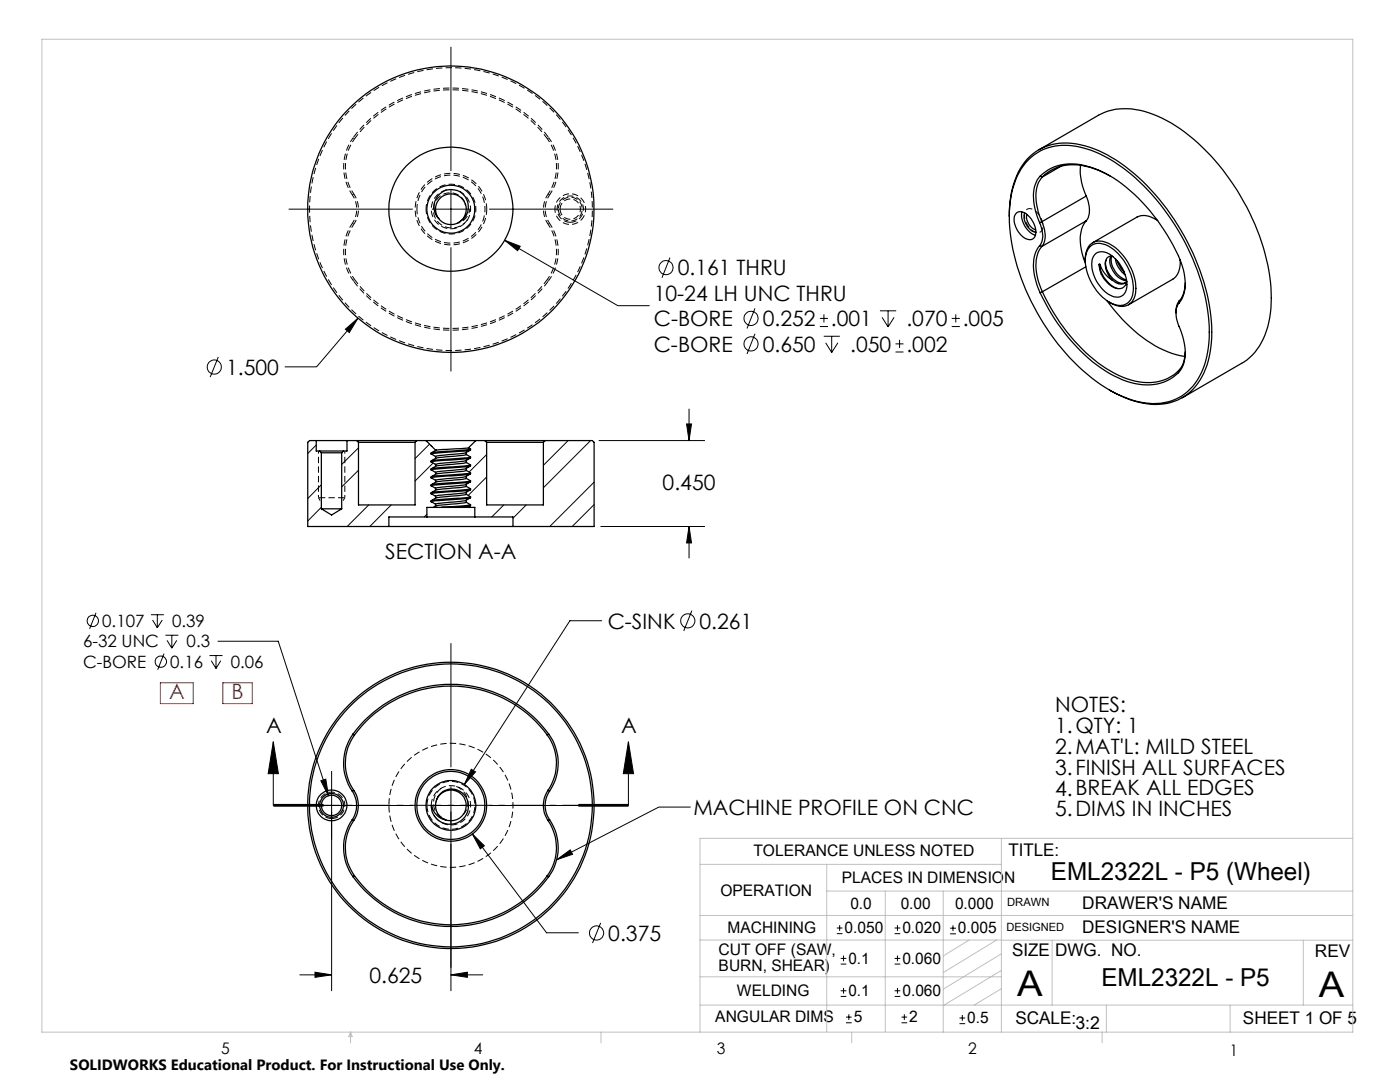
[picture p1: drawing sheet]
<svg xmlns="http://www.w3.org/2000/svg" width="279mm" height="216mm" viewBox="0 0 279 216" stroke-linecap="round" stroke-linejoin="round" font-family="sans-serif">
<path d="M109.5 27.5a24.2 24.2 0 0 0-39 0M70.5 56a24.2 24.2 0 0 0 39 0M111.4 41.7a2.38 2.38 0 0 0 3.5 2.1 2.38 2.38 0 0 0 .3-4 2.38 2.38 0 0 0-3.7 1.6l-.1 .3M77.6 160.7a12.4 12.4 0 0 1 18.3-10.9 12.4 12.4 0 0 1 .8 21.3 12.4 12.4 0 0 1-19.1-9.6v-.8M86.7 162.8a3.9 3.9 0 0 0 6.4 .3 3.9 3.9 0 0 0-1.9-6.1 3.9 3.9 0 0 0-5.1 3.8" fill="none" stroke="#000" stroke-width=".2" stroke-dasharray="1.3 .6" stroke-dashoffset="-.2" stroke-linecap="butt"/>
<g fill="none" stroke="#000" stroke-width=".2" stroke-dasharray="1.3 .6" stroke-linecap="butt">
<path d="M70.3 38.9l.3-.2M70.5 27.5l.3 .2M89 38l.2-.1M109.4 38.7l.3 .2M109.5 27.5l-.3 .2M70.3 44.6l.3 .2M70.8 55.8l-.3 .2M87.7 43.7l-.2-.2M92.9 40.6v.1M93.3 43.8a3.6 3.6 0 0 1-5.6 .7 3.6 3.6 0 0 1 .5-5.6 3.2 3.2 0 0 1 4.5 1.5M93.9 41.7h-.1M109.2 55.8l.3 .2"/>
<path d="M109.4 44.8l.3-.2M111.8 41.7a2.03 2.03 0 0 1 2.9-1.8 2.03 2.03 0 0 1 .3 3.5 2.03 2.03 0 0 1-3.2-1.3v-.4M113.8 44.4a2.63 2.63 0 0 0 2.3-3.9 2.63 2.63 0 0 0-4.5-.2 2.63 2.63 0 0 0 2 4l.2 .1M87.1 159.6l-.1 .6M88.1 157.3a3.5 3.5 0 0 0 0 5.8M66.2 163.3a2.63 2.63 0 0 1-2.3-3.9 2.63 2.63 0 0 1 4.5-.2 2.63 2.63 0 0 1-2 4.1h-.2M86.7 162.7v.1M92.4 162.6a3.5 3.5 0 0 0-1.4-5.7"/>
</g>
<path d="M63.6 99.3h5.2M85.2 160.7a4.8 4.8 0 0 1 7-4.2 4.8 4.8 0 0 1 .5 8.1 4.8 4.8 0 0 1-7.5-3.4v-.5" fill="none" stroke="#000" stroke-width=".2" stroke-dasharray="1.3 .6" stroke-dashoffset="-.1" stroke-linecap="butt"/>
<g fill="none" stroke="#000" stroke-width=".25">
<path d="M87.4 39.1a3.5 3.5 0 0 1 5.8 .8 3.5 3.5 0 0 1-3.2 4.9 3.5 3.5 0 0 1-3.1-2 3.5 3.5 0 0 1 .5-3.7zM205.2 31.9a10.7 10.7 0 0 1 10.9-2.4 28.2 28.2 0 0 1 13.1 8.6 45.5 45.5 0 0 1 12.1 26.1 18.1 18.1 0 0 1-3.2 12.9 10.3 10.3 0 0 1-10.6 3.1 25.9 25.9 0 0 1-12.3-7.1 45.6 45.6 0 0 1-13.7-27.7 18.3 18.3 0 0 1 2.8-12.3zM207.4 29.9l11.8-6.9a13.1 13.1 0 0 1 11.8 .2 37.2 37.2 0 0 1 15.2 13.7 42.7 42.7 0 0 1 7.5 22.5 16.2 16.2 0 0 1-3.8 11.5l-1.7 1.4-12.3 7.1M207.6 35.2a9.3 9.3 0 0 1 9.6-2 25 25 0 0 1 11.5 8 36.3 36.3 0 0 1 7.5 12.7 7.3 7.3 0 0 1-.9 6.6M207.6 35.2a7 7 0 0 0-1 6.5l.9 2.7M207.6 35.2l.4 .1M208 35.3a6.7 6.7 0 0 0-1 6.3l.9 2.6M211.7 33.2l-3.7 2.1M215.7 33a12.1 12.1 0 0 0 1.1 6.1M216.8 39.1a5.1 5.1 0 0 1 0 5M216.8 39.1l-8.9 5.1M221.5 35.1a13.5 13.5 0 0 0-10-1.9l-1.8 .8-1.7 1.3"/>
<path d="M87.5 43.5a3.1 3.1 0 0 1 .7-4.2 3.1 3.1 0 0 1 4.2 .6 3.1 3.1 0 0 1-.5 4.3M92.9 40.7v.2M201.4 43.3a17.2 17.2 0 0 1 3.6-11.5 10.9 10.9 0 0 1 11.5-2.7 30.8 30.8 0 0 1 14.9 10.7 45.3 45.3 0 0 1 10.4 25.4 17.1 17.1 0 0 1-3.7 12.5 10.8 10.8 0 0 1-10.9 2.6 22.1 22.1 0 0 1-5.8-2.5M202.9 42.5a2.09 2.09 0 0 1 2.7 .9 3.7 3.7 0 0 1 .8 4 1.75 1.75 0 0 1-2.6-.4 4.2 4.2 0 0 1-1.2-4.1zM203.9 42.3a4.4 4.4 0 0 0 2.7 4.7M204.5 42.5a3.2 3.2 0 0 0 2.2 3.9M204.9 42.8a2.93 2.93 0 0 0 1.8 3.1M207.5 44.4a4.5 4.5 0 0 1 0 4.6M207.5 49a7.3 7.3 0 0 0-.9 6.7l1 2.7M207.5 49l.4 .2M207.6 58.4a37 37 0 0 0 13.8 16.1 13.4 13.4 0 0 0 10.2 1.9l1.9-.8 1.7-1.2M207.9 44.2a4.9 4.9 0 0 1 0 5"/>
<path d="M207.9 49.2a7 7 0 0 0-.8 6.4l.9 2.6M207.9 44.2l-.4 .2M208 58.2a36.9 36.9 0 0 0 12.8 15.4 14.6 14.6 0 0 0 10.3 2.6l1.9-.7 1.2-.7 1-.9M208 58.2l-.4 .2M216.6 52a3.4 3.4 0 0 1 2.3-3.8 6 6 0 0 1 5.1 2.7 10 10 0 0 1 2.5 8.1 2.78 2.78 0 0 1-4.2 1.8l-.9-.5M216.7 53.2l-8.7 5M216.8 44.1a7 7 0 0 0-.9 6.3l.7 2.1M216.8 44.1l-8.9 5.1M217.6 49.2a3.1 3.1 0 0 1 3.8 0 10.3 10.3 0 0 1 4.7 9.3 2.73 2.73 0 0 1-4.3 2 10.2 10.2 0 0 1-5.1-9.5l.2-.8zM218.6 50.7a2.59 2.59 0 0 1 3.4 .4 7.2 7.2 0 0 1 2.7 6.9 2.01 2.01 0 0 1-3.1 .9 7.2 7.2 0 0 1-3.5-7.4zM219.4 52.7h.1a5.9 5.9 0 0 0 4.2 4h.5l.7-.5a1.63 1.63 0 0 1-2.6 1.2 5.4 5.4 0 0 1-2.9-4.7zM219.4 52.7a6 6 0 0 0 3.6 4.9"/>
<path d="M220.7 52a4.2 4.2 0 0 0 1.3 3.9M220.7 52a4.3 4.3 0 0 0 3.4 4.6l.5-.2M221.7 51.1a3.5 3.5 0 0 0 1.1 3.9l1 .7 1 .4M221.9 51.2a4.1 4.1 0 0 0 2.5 4.5l.4 .1M222.1 51.2h-.2a1 1 0 0 0-1.2 .8M222.6 51.7a5.3 5.3 0 0 0 1.9 3.2M223 52.1l.7 1.4 .6 .8M231 44a4 4 0 0 0-4.1-.7l-8.8 5.1M235.5 51.8a4.2 4.2 0 0 1-1.4 3.9l-8.9 5.1M236.5 56.5a5.2 5.2 0 0 1-1.2 3.5M220.9 60a29.4 29.4 0 0 0 12.1 10.2l1.6 .5 1.9 .5M235.2 73.9v.5"/>
<path d="M235.3 60.5a4.6 4.6 0 0 0 0 4.6 10.4 10.4 0 0 1 .7 8.1l-.8 1.2M235.3 60l-.4 .7-.2 .8v.9M235.3 60v.5M236.5 70.2a5.4 5.4 0 0 1-1.3 3.7M63.1 87.9h6.2M63.1 87.9h-1.3l-.4 .4v16.8h16.2M63.1 87.9v2.1h.7M63.8 90h4.7M63.8 90l.3 .3M64.1 90.3h4.1M64.1 90.3v11.2M68.2 90.3v11.2"/>
<path d="M68.5 90l-.3 .3M69.3 87.9h1.9M69.3 87.9v2.1h-.8M71.2 87.9h12M71.2 87.9l.3 .4M71.5 88.3h11.3M71.5 88.3v12.5h11.3v-12.5M83.2 87.9h1.8M83.2 87.9l-.4 .4M85 87.9h10M85 87.9l1.9 1.9M86 90.6l.9 .5"/>
<path d="M86 92.2l.9 .5M86 93.8l.9 .5M86 95.4l.9 .4M86 96.9l.9 .5M86 98.5l.9 .5M86.9 89.9l-.9 .5v.2M86.9 89.8h.2M86.9 91.5l-.9 .5v.2M86.9 96.2l-.9 .5v.2M86.9 94.7l-.9 .4v.3M86.9 99.4l-.9 .5v.2M86.9 97.8l-.9 .5v.2"/>
<path d="M86.9 93.1l-.9 .5v.2M86.9 89.8v.1M86.9 91.1v.4M86.9 92.7v.4M86.9 94.3v.4M86.9 95.8v.4M86.9 97.4v.4M86.9 99v.4M87.1 89.8l-.2 .1M93.1 90.7l-6.2 .8M93.1 90.7l.8 .5M93.1 90.3l-.5 .2-4.7 .4-1 .2"/>
<path d="M93.1 95.5l-6.2 .7M93.1 95.5l.8 .5M93.1 95l-.8 .3-4.7 .4-.7 .1M93.1 99.8l-6.2 .8M93.1 93.9l-6.2 .8M93.1 93.9l.8 .5M93.1 93.5l-6.2 .8M93.1 98.6l-6.2 .8M93.1 98.6l.8 .5M93.1 98.2l-.6 .2-5 .4-.6 .2M93.1 97l-6.2 .8M93.1 97l.8 .5"/>
<path d="M93.1 96.6l-6.2 .8M93.1 92.3l-6.2 .8M93.1 92.3l.8 .5M93.1 91.9l-6.2 .8M93.1 90.3v.4M93.1 91.9v.4M93.1 93.5v.4M93.1 95v.5M93.1 96.6v.4M93.1 98.2v.4M93.1 99.8v.4M93.5 89.4l-6.4 .4"/>
<path d="M93.5 89.4l.4 .2M93.8 91.4l-6.6 .6-1.2 .2M93.8 89.9l-7.8 .7M93.8 93l-7.8 .8M93.8 96.2l-7 .6-.8 .1M93.8 99.4l-6.7 .5-1.1 .2M93.8 94.6l-7.8 .8M93.8 97.8l-7.8 .7M93.9 89.6l-7.8 .7M93.9 91.2l-7.8 .7M93.9 96l-7.8 .7M93.9 94.4l-7.8 .7"/>
<path d="M93.9 99.1l-7.8 .8M93.9 97.5l-7.8 .8M93.9 92.8l-7.8 .7M93.9 89.6v.2l-.8 .5M93.9 99.1v.2l-.8 .5M93.9 97.5v.2l-.8 .5M93.9 96v.1l-.8 .5M93.9 94.4v.1l-.8 .5M93.9 92.8v.2l-.8 .5M93.9 91.2v.2l-.8 .5M95 87.9l-1.5 1.5M95 87.9h1.8"/>
<path d="M96.8 87.9h12M96.8 87.9l.3 .4M97.1 88.3h11.3M97.1 88.3v12.5h11.3v-12.5M108.8 87.9h9.4l.4 .4v16.8h-16.2M108.8 87.9l-.4 .4M64.1 101.5h4.1M64.1 101.5l2.1 1.3 2-1.3M77.6 105.1h24.8M85.2 103.2h9.6M85.2 103.2h-7.6v1.9M86 100.1l.9 .5"/>
<path d="M86.6 101.2h1.5M86.9 101l-.4 .2h-1.3v2M86.9 100.6v.4M88.1 101.2h2.9M91 101.2h2.3M93.1 100.2l-6.2 .8M93.1 100.2l.8 .5M93.3 101.2h1.5v2M93.8 101l-2.8 .2M93.9 100.7l-5.8 .5M93.9 100.7v.2l-.6 .3M94.8 103.2h7.6v1.9"/>
<path d="M70.3 157.9a5.2 5.2 0 0 1 0 5.6M70.4 146.5a24.2 24.2 0 0 1 39.1 0M70.4 146.5a9.9 9.9 0 0 0-.1 11.4M70.4 146.5l.3 .2M70.6 157.7a5.4 5.4 0 0 1 0 6M70.6 157.7l-.3 .2M70.7 146.7a9.6 9.6 0 0 0-.1 11M70.7 146.7a23.8 23.8 0 0 1 38.5 0M87.2 159.5a3.1 3.1 0 0 1 3.9-1.6 3.1 3.1 0 0 1 1.7 3.9 3.1 3.1 0 0 1-3.9 1.8M87.7 158.6a3.4 3.4 0 0 1 5.1 .2 3.4 3.4 0 0 1-.9 5.1 3.8 3.8 0 0 1-5.9-3.2h.2a3.4 3.4 0 0 0 2.7 2.9 3.1 3.1 0 0 1-1.2-5zM109.2 146.7a9.5 9.5 0 0 1 .2 11M109.4 157.7a5.4 5.4 0 0 0 0 6"/>
<path d="M109.4 157.7l.3 .2M109.5 146.5a9.8 9.8 0 0 1 .2 11.4M109.5 146.5l-.3 .2M109.7 157.9a5 5 0 0 0 0 5.6M70.3 163.5a9.9 9.9 0 0 0 .1 11.4M70.3 163.5l.3 .2M70.4 174.9a24.2 24.2 0 0 0 39.1 0M70.6 163.7a9.6 9.6 0 0 0 .1 11M70.7 174.7a23.8 23.8 0 0 0 38.5 0M70.7 174.7l-.3 .2M88.7 163.5l.2 .1M109.2 174.7l.3 .2"/>
<path d="M109.4 163.7a9.5 9.5 0 0 1-.2 11M109.7 163.5a9.8 9.8 0 0 1-.2 11.4M109.7 163.5l-.3 .2"/>
<circle cx="90" cy="41.8" r="4.8"/>
<circle cx="90" cy="41.7" r="12.4"/>
<circle cx="90" cy="41.8" r="28.6"/>
<circle cx="66.2" cy="160.7" r="2.03"/>
<circle cx="66.2" cy="160.7" r="2.38"/>
<circle cx="66.2" cy="160.7" r="3.1"/>
<circle cx="90" cy="160.7" r="6.8"/>
<circle cx="90" cy="160.7" r="7.1"/>
<circle cx="90" cy="160.7" r="28.2"/>
<circle cx="90" cy="160.7" r="28.6"/>
<circle cx="90" cy="160.7" r="5"/>
</g>
<path d="M70.5 27.5a9.9 9.9 0 0 0-.2 11.4M91.8 38.3a3.9 3.9 0 0 1 1 6.1 3.9 3.9 0 0 1-6.2-.7 3.9 3.9 0 0 1 2.3-5.8M109.4 38.7a5.4 5.4 0 0 0 0 6.1M109.7 38.9a9.9 9.9 0 0 0-.2-11.4M70.3 44.6a9.9 9.9 0 0 0 .2 11.4M70.6 44.8a5.4 5.4 0 0 0 0-6.1M83.2 41.7a6.8 6.8 0 0 1 10-6 6.8 6.8 0 0 1 .6 11.7 6.8 6.8 0 0 1-10.6-5v-.7M85 41.7a5 5 0 0 0 7.3 4.4 5 5 0 0 0 .5-8.5 5 5 0 0 0-7.7 3.6l-.1 .5M109.5 56a9.9 9.9 0 0 0 .2-11.4" fill="none" stroke="#000" stroke-width=".2" stroke-dasharray="1.3 .6" stroke-dashoffset=".3" stroke-linecap="butt"/>
<path d="M70.3 38.9a5 5 0 0 1 0 5.7M70.6 38.7a9.5 9.5 0 0 1 .2-11M109.2 27.7a9.5 9.5 0 0 1 .2 11M70.8 55.8a9.5 9.5 0 0 1-.2-11M109.4 44.8a9.5 9.5 0 0 1-.2 11M109.7 44.6a5 5 0 0 1 0-5.7M110.7 41.7a3.1 3.1 0 0 1 4.5-2.7 3.1 3.1 0 0 1 .4 5.2 3.1 3.1 0 0 1-4.8-2.1l-.1-.4" fill="none" stroke="#000" stroke-width=".2" stroke-dasharray="1.3 .6" stroke-dashoffset=".5" stroke-linecap="butt"/>
<path d="M70.8 27.7a23.8 23.8 0 0 1 38.4 0M109.2 55.8a23.8 23.8 0 0 1-38.4 0" fill="none" stroke="#000" stroke-width=".2" stroke-dasharray="1.3 .6" stroke-dashoffset=".2" stroke-linecap="butt"/>
<path d="M97.1 41.7a7.1 7.1 0 0 1-10.5 6.3 7.1 7.1 0 0 1-.5-12.2 7.1 7.1 0 0 1 11 5.3v.6" fill="none" stroke="#000" stroke-width=".2" stroke-dasharray="1.3 .6" stroke-dashoffset=".1" stroke-linecap="butt"/>
<path d="M91 44.6a3.4 3.4 0 0 0 2.8-2.9" fill="none" stroke="#000" stroke-width=".2" stroke-dasharray="1.3 .6" stroke-dashoffset=".4" stroke-linecap="butt"/>
<path d="M61.8 41.7a28.2 28.2 0 0 1 41.6-24.8 28.2 28.2 0 0 1 2.1 48.4 28.2 28.2 0 0 1-43.6-21l-.1-2.6M63.6 99.3l.6 1.1M68.8 99.3l-.6 1.1" fill="none" stroke="#000" stroke-width=".2" stroke-dasharray="1.3 .6" stroke-dashoffset=".6" stroke-linecap="butt"/>
<g fill="none" stroke="#000" stroke-width=".2">
<path d="M90 9.3v24.8M90 37.9v7.6M57.6 41.7h24.8M86.2 41.7h7.6M90 49.4v24.7M97.6 41.7h24.8M100.7 47.9l3.1 1.2-.5 .9zM100.7 47.9l22.6 13.1h6.3M133.7 51.4l-1.6 4M43.6 71.2l-1.7 4M68.9 65.7l2.5-2.2-1.7 2.9zM71.4 63.5l-8.2 9.7h-6.4"/>
<path d="M150.7 61.5l-1.6 4M150.7 66.6l-1.6 4M163.6 65.2h1.6M163.6 63.5h1.6M164.4 67.1h3.2M164.4 62.7v1.6M164.8 68.4l1.2 1.9M166 67.1v3.2M167.2 68.4l-1.2 1.9M175.6 62h3.3M176 63.3l1.2 1.9M177.2 62v3.2"/>
<path d="M178.4 63.3l-1.2 1.9M178.7 70.2h1.6M178.7 68.6h1.6M179.5 67.8v1.6M189.9 65.2h1.7M189.9 63.5h1.7M190.7 62.7v1.6M63.1 88.8l-1.7 1.7M64.1 96.7l-2.7 2.8M71.5 89.4l-3.3 3.3M71.5 93.8l-3.3 3.4M85.7 88.6l-2.9 2.9"/>
<path d="M86.4 92.4l-3.6 3.6M97.1 90.7l-3.5 3.5M97.1 95.2l-3.6 3.6M113.4 87.9l-5 5M117.9 87.9l-9.5 9.4M118.6 96.2l-8.9 8.9M119.5 87.9h21.2M137 84.6h1l-.5 3.3zM137.5 81.6v6.3M64.1 101.2l-2.7 2.8M73.6 100.8l-4.3 4.3M78.1 100.8l-4.3 4.3"/>
<path d="M85.2 102.6l-.5 .6M86.9 100.9l-.2 .2M100.5 100.8l-2.4 2.4M105 100.8l-2.6 2.6M118.6 100.7l-4.4 4.4M119.8 105.1h20.9M137.5 105.1l.5 3.2h-1zM137.5 105.1v6.3M19.2 122.3l-1.3 3.2M30.1 122.7h2.6M30.4 123.7l1 1.6M31.4 122.7v2.6"/>
<path d="M32.4 123.7l-1 1.6M32.7 130.4l-1.2 3.2M33 126.8h2.6M33.3 127.8l1 1.5M34.3 126.8v2.5M35.3 127.8l-1 1.5M41.8 130.8h2.6M42.2 131.8l.9 1.6M43.1 130.8v2.6M43.5 128h12l10 30.8M44.1 131.8l-1 1.6M90 128.3v24.8"/>
<path d="M120.1 123.9h-6.4l-21 32.6M138.1 121.8l-1.6 4.1M54.5 148l1.1 6.4h-2.1zM54.5 148v12.7M64 155.8l1-.3 .5 3.3zM66.2 153.8v43.9M90 156.9v40.8M94.1 153.5l.8 .5-2.2 2.5zM125.4 148l1 6.4h-2zM125.4 148v12.7h-27.8M54.6 160.9h10zM54.6 160.7h27.8"/>
<path d="M54.6 160.5h10M86.2 160.7h7.6M94.3 166.4l2.4 2.4-.9 .6zM94.3 166.4l14.8 19.7h6.3M111.1 171.6l2.7-2 .5 .9zM115.4 160.5h10M115.4 160.9h10M137.8 161h-6.3l-20.4 10.6M59.8 194.5h6.4M62.9 194l3.3 .5-3.3 .5zM90 194.5l3.3-.5v1zM90 194.5h6.3"/>
<path d="M119.9 184.1l-1.6 4.1M167 186.3h1.1M167 185.2h1.1M167.6 184.6v1.1M167.8 198.8h1.1M167.8 197.7h1.1M167.8 192.4h1.1M167.8 191.2h1.1M168.3 190.7v1.1M168.3 197.1v1.2M178.5 198.8h1.2M178.5 197.7h1.2"/>
<path d="M178.5 192.4h1.2M178.5 191.2h1.2M178.5 186.3h1.2M178.5 185.2h1.2M179.1 184.6v1.1M179.1 190.7v1.1M179.1 197.1v1.2M189.6 186.3h1.2M189.6 185.2h1.2M190.2 184.6v1.2M168.8 204.1h1.2M168.8 203h1.2"/>
<path d="M169.4 202.4v1.1M179.9 204.1h1.1M179.9 203h1.1M180.5 202.4v1.1M191.5 204.3h1.1M191.5 203.1h1.1M192.1 202.5v1.2"/>
<circle cx="132.9" cy="53.4" r="1.42"/>
<circle cx="42.8" cy="73.2" r="1.4"/>
<circle cx="149.9" cy="63.5" r="1.42"/>
<circle cx="149.9" cy="68.6" r="1.41"/>
<circle cx="18.5" cy="123.9" r="1.13"/>
<circle cx="32.1" cy="132" r="1.13"/>
<circle cx="137.3" cy="123.9" r="1.42"/>
<circle cx="119.1" cy="186.2" r="1.41"/>
</g>
<path d="M206.3 46.2a3.6 3.6 0 0 1-1.6-4.2 1.45 1.45 0 0 1 2.2 .4 3.2 3.2 0 0 1 .9 3.7 1.17 1.17 0 0 1-1.5 .1M63.6 90v9.3M68.8 90v9.3" fill="none" stroke="#000" stroke-width=".2" stroke-dasharray="1.3 .6" stroke-dashoffset=".7" stroke-linecap="butt"/>
<path d="M125.4 160.7h-70.8" fill="none" stroke="#000" stroke-width=".2" stroke-dasharray="6.3 1.3 1.3 1.3" stroke-dashoffset="3.3" stroke-linecap="butt"/>
<path d="M32 136.2h6.6v4.2h-6.6zM44.5 136.2h5.8v4.2h-5.8z" fill="none" stroke="#f00" stroke-width=".2"/>
<g fill="none" stroke="#c0c0c0" stroke-width=".2">
<path d="M8.4 7.8h261.6v198.2h-261.6zM139.7 172.5h60.1M165 177.8h105M165 172.5v33.3M176.7 177.8v28M188.2 177.8v28.2M199.8 167.3v38.7M270 167.3h-130.3v38.7M139.7 182.7h130.3M139.7 187.6h60.2M139.7 194.9h60.1M193.4 187.6l-5.2 3.1"/>
<path d="M198.9 187.6l-10.7 6.5M199.8 187.6h70.2M199.8 197.3l-5.4 3.3M199.8 193.6l-11.6 7.1M199.8 190.3l-11.6 7.1M210 187.6v13M260.1 187.6v13M70 206v2.1M70 206l.3 .8h-.7zM119.9 206v2.1M139.7 200.6h130.3M170 206v2.1"/>
<path d="M220 206v2.1M220.8 200.6v5.4M245.5 200.6v5.4"/>
</g>
<g fill="#000">
<path d="M64 155.8l1-.3 .5 3.3z"/>
<path d="M111.1 171.6l2.7-2 .5 .9zM100.7 47.9l2.6 2.1 .5-.9zM68.9 65.7l.8 .7 1.7-2.9zM137 84.6h1l-.5 3.3zM137.5 105.1l.5 3.2h-1z"/>
<path d="M62.9 194l3.3 .5-3.3 .5zM90 194.5l3.3-.5v1zM94.1 153.5l-1.4 3 2.2-2.5zM94.3 166.4l1.5 3 .9-.6zM125.4 148l1 6.4h-2zM54.5 148l1.1 6.4h-2.1z"/>
</g>
<g font-size="7.1">
<text x="203" y="198.7">A</text>
<text x="263.2" y="198.9">A</text>
</g>
<g font-size="4.9">
<text x="209.7" y="175.7">EML2322L - P5 (Wheel)</text>
<text x="219.8" y="196.7">EML2322L - P5</text>
</g>
<g font-size="4.2">
<text x="135.3" y="54.9">0.161 THRU</text>
<text x="130.5" y="60">10-24 LH UNC THRU</text>
<text x="130.5" y="65.1">C-BORE</text>
<text x="152.2" y="65.1">0.252</text>
<text x="165.8" y="65.1">.001</text>
<text x="180.9" y="65.1">.070</text>
<text x="192.1" y="65.1">.005</text>
<text x="130.5" y="70.2">C-BORE</text>
<text x="152.2" y="70.2">0.650</text>
<text x="169.7" y="70.2">.050</text>
<text x="180.9" y="70.2">.002</text>
<text x="45.1" y="74.8">1.500</text>
<text x="132.2" y="97.9">0.450</text>
<text x="76.9" y="111.6">SECTION A-A</text>
<text x="121.3" y="125.4">C-SINK</text>
<text x="139.6" y="125.4">0.261</text>
<text x="210.6" y="142">NOTES:</text>
<text x="53.1" y="146.2">A</text>
<text x="124" y="146.2">A</text>
<text x="210.6" y="146.2">1.QTY: 1</text>
<text x="210.6" y="150.4">2.MAT'L: MILD STEEL</text>
<text x="210.6" y="154.6">3.FINISH ALL SURFACES</text>
<text x="210.6" y="158.7">4.BREAK ALL EDGES</text>
<text x="138.4" y="162.6">MACHINE PROFILE ON CNC</text>
<text x="210.6" y="162.9">5.DIMS IN INCHES</text>
<text x="121.4" y="187.7">0.375</text>
<text x="73.7" y="196.1">0.625</text>
</g>
<g font-size="4.2" fill="#f00">
<text x="33.7" y="139.5">A</text>
<text x="46.2" y="139.5">B</text>
</g>
<g font-size="3.5">
<text x="201.2" y="170.7">TITLE:</text>
<text x="216" y="181.4">DRAWER'S NAME</text>
<text x="202" y="190.8">SIZE</text>
<text x="210.6" y="190.8">DWG. NO.</text>
<text x="216" y="186.2">DESIGNER'S NAME</text>
<text x="262.4" y="190.9">REV</text>
<text x="202.7" y="204.4">SCALE:</text>
<text x="214.6" y="205.4">3:2</text>
<text x="248.1" y="204.4">SHEET 1 OF 5</text>
</g>
<g font-size="3.4">
<text x="20.4" y="125.1">0.107</text>
<text x="34.4" y="125.1">0.39</text>
<text x="16.6" y="129.2">6-32 UNC</text>
<text x="37.2" y="129.2">0.3</text>
<text x="16.6" y="133.3">C-BORE</text>
<text x="34" y="133.3">0.16</text>
<text x="46.1" y="133.3">0.06</text>
</g>
<g font-size="3.2">
<text x="150.4" y="170.8">TOLERANCE UNLESS NOTED</text>
<text x="143.8" y="178.9">OPERATION</text>
<text x="168" y="176.2">PLACES IN DIMENSION</text>
<text x="169.7" y="181.4">0.0</text>
<text x="179.8" y="181.4">0.00</text>
<text x="190.6" y="181.4">0.000</text>
<text x="143.4" y="190.5">CUT OFF (SAW,</text>
<text x="145.2" y="186.2">MACHINING</text>
<text x="168.6" y="186.2">0.050</text>
<text x="180.1" y="186.2">0.020</text>
<text x="191.2" y="186.2">0.005</text>
<text x="143.4" y="193.7">BURN, SHEAR)</text>
<text x="169.3" y="192.3">0.1</text>
<text x="180.1" y="192.3">0.060</text>
<text x="147.1" y="198.7">WELDING</text>
<text x="169.3" y="198.7">0.1</text>
<text x="180.1" y="198.7">0.060</text>
<text x="142.8" y="204">ANGULAR DIMS</text>
<text x="170.4" y="204">5</text>
<text x="181.5" y="204">2</text>
<text x="193" y="204.2">0.5</text>
<text x="44.2" y="210.4">5</text>
<text x="94.6" y="210.3">4</text>
<text x="143.1" y="210.4">3</text>
<text x="193.2" y="210.3">2</text>
<text x="245.4" y="210.6">1</text>
</g>
<text font-size="3" x="14" y="213.5">SOLIDWORKS Educational Product. For Instructional Use Only.</text>
<g font-size="2.3">
<text x="200.8" y="185.7">DESIGNED</text>
<text x="201" y="180.9">DRAWN</text>
</g>
</svg>
